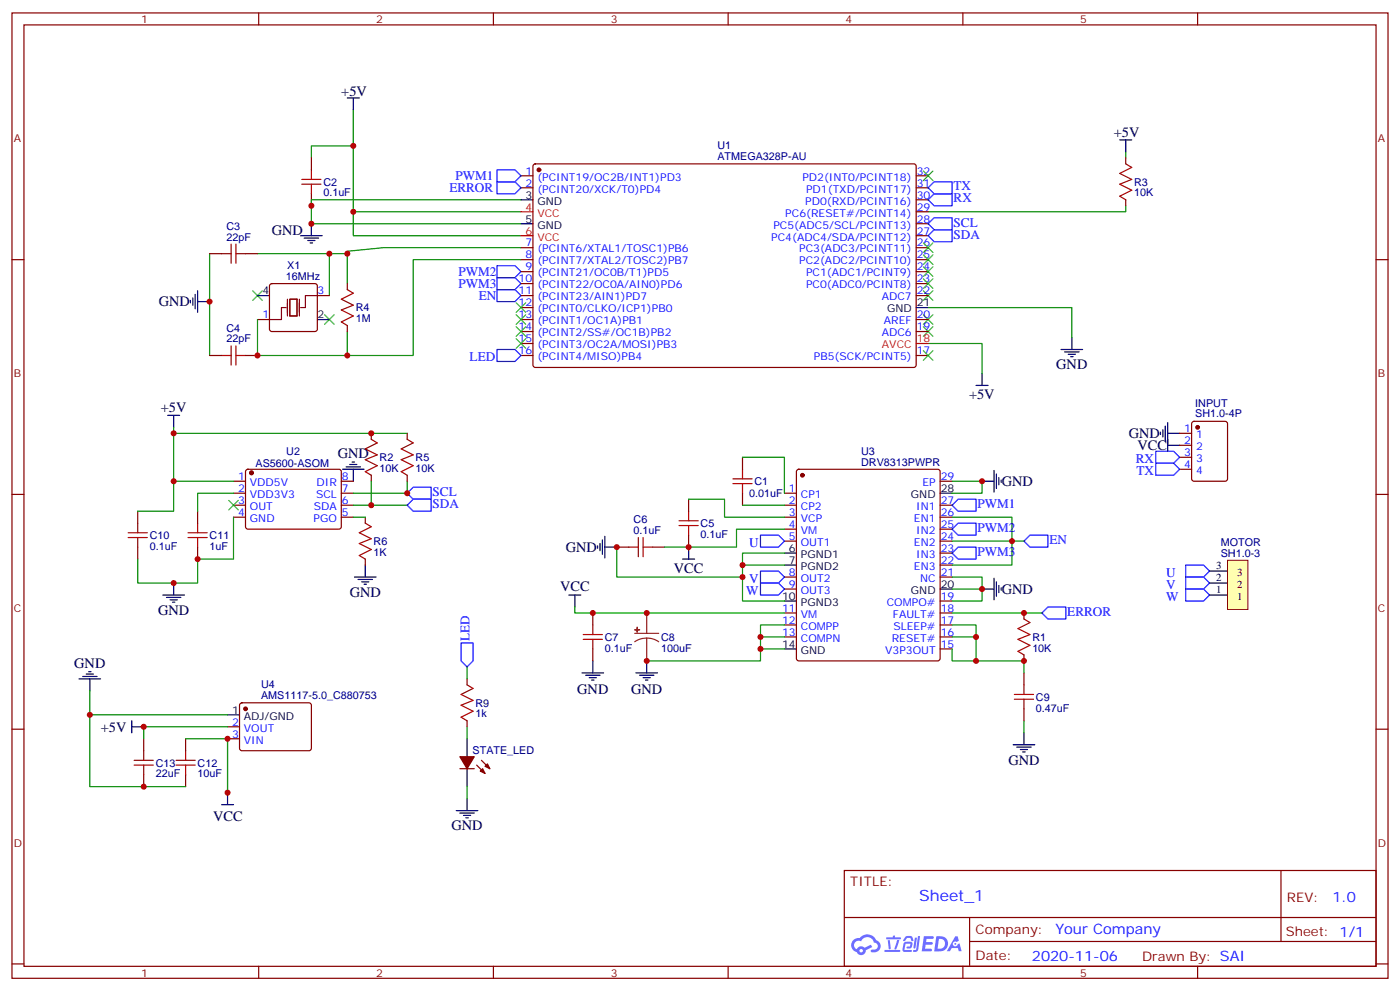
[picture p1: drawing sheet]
<svg xmlns="http://www.w3.org/2000/svg" width="412mm" height="292mm" viewBox="0 0 412 292" stroke-linecap="round" stroke-linejoin="round" font-family="sans-serif">
<g fill="none" stroke="#870000" stroke-width=".35">
<path d="M3.5 3.8h405.4v284.3h-405.4zM7.1 7.3h398.2v277.3h-398.2zM76.2 3.8v3.5M145.3 3.8v3.5M214.5 3.8v3.5M283.6 3.8v3.5M352.8 3.8v3.5M3.5 76.5h3.6M405.3 76.5h3.6M3.5 145.6h3.6M405.3 145.6h3.6M3.5 214.8h3.6"/>
<path d="M405.3 214.8h3.6M248.7 256.4h156.6v28.2h-156.6zM377.3 256.4v20.9M248.7 270.2h156.5M285.6 277.3h119.6M285.6 270.2v14.2M3.5 283.9h3.6M76.2 284.6v3.5M145.3 284.6v3.5M214.5 284.6v3.5M283.6 284.6v3.5M352.8 284.6v3.5"/>
<path d="M405.3 283.9h3.6"/>
</g>
<g fill="#5487ff">
<path d="M272.1 275.7h2.6l.3 .2-.1 .6h-2l-.1 1h1.6l.4 .4-.4 .4h-1.7l-.2 1.1 1.8 .1 .3 .3-.2 .4h-2.9z"/>
<path d="M281.4 275.8h.7l.4 1.3-.7 .3a.74 .74 0 0 0-1.1 .3 .74 .74 0 0 0 .5 1.1 .74 .74 0 0 0 .9-.7l.5-.3 .7 2.4h-.9l-.2-1h-1.9l-.5 1h-.9z"/>
<path d="M269.5 276.2h.6l-.4 2.9a.31 .31 0 0 1-.3 .3 .31 .31 0 0 1-.3-.3z"/>
<path d="M270.4 275.7h.6l-.5 4a.89 .89 0 0 1-.7 .7 .89 .89 0 0 1-.9-.3l1-.5z"/>
<path d="M266.8 275.9l.6-.2 1.2 .1 .5 1.3-.6 .1-.4-.9-1 .1a.95 .95 0 0 1-1 .8l-.1-.2z"/>
<path d="M266.4 277.6l1.8-.2a1.04 1.04 0 0 1 .6 1.1 1.04 1.04 0 0 1-.8 .9h-.7a.29 .29 0 0 1-.3-.4 .29 .29 0 0 1 .3-.2h.7l.2-.8h-1.4l-.4 1.8h1.9a.29 .29 0 0 1 .3 .3 .29 .29 0 0 1-.3 .3h-2l-.4-.3 .2-2.1z"/>
<path d="M260.5 279.8h4.4a.3 .3 0 0 1 .3 .3 .3 .3 0 0 1-.3 .3h-4.3z"/>
<path d="M264.3 276.9h.6l-.5 1.6a1.02 1.02 0 0 1-.7 1.2l-.2-.3z"/>
<path d="M261.5 276.9h.6l.3 2.4-.3 .3-.3-.2z"/>
<path d="M261.1 276.1h1.9l.2-.5h.5l-.1 .5h1.5a.29 .29 0 0 1 .3 .3 .29 .29 0 0 1-.3 .3h-3.9z"/>
<path d="M275.8 275.7l-.6 4.5h1.4a2.27 2.27 0 0 0 2.7-2.3 2.27 2.27 0 0 0-2.7-2.2zM276.6 276.5a1.5 1.5 0 0 1 1.8 1.6 1.5 1.5 0 0 1-1.9 1.3h-.3z"/>
<path d="M251.4 276.9a2.09 2.09 0 0 0 1 3.5 1.37 1.37 0 0 0 1.5 .9 1.37 1.37 0 0 0 1.1-1.4l2-1-.5-.7-1.8 1a1.4 1.4 0 0 0-2.3 .4 1.32 1.32 0 0 1-.6-1.9 1.32 1.32 0 0 1 1.9-.4 2.02 2.02 0 0 1 2-1.3 2.02 2.02 0 0 1 1.8 1.6 1.09 1.09 0 0 1 1.1 1.4 1.09 1.09 0 0 1-1.6 .7 .41 .41 0 0 0-.5 .3 .41 .41 0 0 0 .4 .5 1.89 1.89 0 0 0 2.4-1.2 1.89 1.89 0 0 0-1.2-2.4 2.98 2.98 0 0 0-5-.6l-1 .1zM253.2 280a.52 .52 0 0 1 1 0 .52 .52 0 0 1-1 0z"/>
<circle cx="281.4" cy="278" r=".28"/>
</g>
<g fill="none" stroke="#008700" stroke-width=".35">
<path d="M104.1 32.4v30M104.1 43h-12.4v3.5M153.5 58.8h-61.8v7.1h61.8M331.6 44.7v1.8M61.7 74.7v30M75.8 74.7h26.5v8.8M97 74.7v12.4M153.5 76.5h-31.8v28.2h-45.9v-10.6M153.5 73h-40.6l-10.6 1v.7M153.5 62.4h-49.4v7h49.4M331.6 60.6v1.8h-58.2M102.3 97.6v7.1"/>
<path d="M273.4 90.6h42.3v8.8M273.4 101.2h15.9v8.8M51.2 125.9v15.8h17.6M51.2 127.6h68.7M218.7 134.7h12.4v10.6M51.2 141.7v8.9h-10.6M68.8 152.3v12.4h-10.6v7h-17.6v-7M68.8 145.3h-10.6v5.3M104.1 148.8h15.8M104.1 152.3h3.5M109.4 141.7v7.1M119.9 141.7v3.6h-15.8"/>
<path d="M202.8 147h10.6v5.3h17.7M218.7 148.8h12.4M231.1 155.9h-14.1v5.2h-21.2M280.5 141.7h8.8v3.6h-8.8M280.5 152.3h17.6v14.1h-17.6M280.5 159.4h21.1M169.3 178.8v1.8h61.8M181.7 161.1v8.9h37v-7.1h12.4M218.7 170v7h12.4M218.7 166.4h12.4M280.5 170h8.8v3.5h-8.8M289.3 173.5v3.5h-8.8"/>
<path d="M224 187.6h7.1M224 191.1h7.1M231.1 184.1h-7.1v10.6h-33.5M280.5 191.1v3.6h21.1v3.5M280.5 187.6h7v7.1M280.5 184.1h7v3.5M280.5 180.6h26.4M26.5 203.5v7h40.5M26.5 210.5v21.2h28.2M54.7 217.6h12.3v15.9v-15.9M67 214.1h-24.7v3.5M301.6 212.3v3.5"/>
</g>
<g fill="none" stroke="#3c3" stroke-width=".35">
<path d="M272 50.4l2.8 2.8M274.8 50.4l-2.8 2.8M272 71.5l2.8 2.9M272 75.1l2.8 2.8M272 78.6l2.8 2.8M274.8 71.5l-2.8 2.9M274.8 75.1l-2.8 2.8M274.8 78.6l-2.8 2.8M74.4 85.7l2.9 2.8M77.3 85.7l-2.9 2.8M95.6 92.7l2.8 2.8M98.4 92.7l-2.8 2.8"/>
<path d="M152 89.2l2.9 2.8M152 99.8l2.9 2.8M152 96.2l2.9 2.9M152 92.7l2.9 2.8M154.9 89.2l-2.9 2.8M154.9 99.8l-2.9 2.8M154.9 96.2l-2.9 2.9M154.9 92.7l-2.9 2.8M272 85.7l2.8 2.8M272 96.2l2.8 2.9M272 92.7l2.8 2.8M272 82.1l2.8 2.8"/>
<path d="M274.8 85.7l-2.8 2.8M274.8 96.2l-2.8 2.9M274.8 92.7l-2.8 2.8M274.8 82.1l-2.8 2.8M272 103.3l2.8 2.8M274.8 103.3l-2.8 2.8M67.4 147.4l2.8 2.8M70.2 147.4l-2.8 2.8"/>
</g>
<path d="M84.3 90.6h-1.4v3.5h-3.5M84.7 88.1v5M85.4 88.1h2.1v5h-2.1zM88.2 88.1v5M93.5 87.1h-3.5v3.5h-1.5" fill="none" stroke="#870012" stroke-width=".35"/>
<g fill="none" stroke="#000" stroke-width=".35">
<path d="M102.3 28.9h3.5M104.1 28.9v3.5M153.5 58.8h3.5M329.8 41.2h3.6M331.6 41.2v3.5M88.5 69.4h6.4M89.6 70.1h4.2M90.7 70.8h2.1M91.4 71.5h.7M91.7 65.9v3.5M153.5 65.9h3.5M56.1 88.5v.7"/>
<path d="M56.8 87.8v2.1M57.5 86.7v4.2M58.2 88.8h3.5M58.2 85.7v6.3M75.8 87.1h3.6M93.5 94.1h3.5M269.9 90.6h3.5M315.7 99.4v3.5M287.5 113.5h3.5M289.3 110v3.5M312.6 102.9h6.3M313.6 103.6h4.3"/>
<path d="M314.7 104.4h2.1M315.4 105.1h.7M49.4 122.3h3.5M51.2 122.3v3.6M100.9 138.2h6.3M102 137.5h4.2M103 136.8h2.1M103.7 136.1h.7M104.1 138.2v3.5M292.8 138.6v6.3M293.5 139.6v4.3M341.8 127.3v.7"/>
<path d="M342.5 126.6v2.1M343.3 125.5v4.3M344 127.6h3.5M344 124.5v8.4M344 131.2h3.5M177.4 159v4.3M178.2 158v6.3M276.9 145.3h3.6M289.3 141.7h3.5M294.2 140.7v2.1M294.9 141.4v.7M48 175.3h6.3"/>
<path d="M49 176h4.3M50.1 176.7h2.1M50.8 177.4h.7M51.2 171.7v3.6M104.4 170h6.4M105.5 170.7h4.2M106.5 171.4h2.2M107.2 172.1h.7M107.6 166.4v3.6M167.6 175.3h3.5M169.3 175.3v3.5M176 160.8v.7"/>
<path d="M176.7 160.1v2.1M178.2 161.1h3.5M201.1 164.7h3.5M202.8 161.1v3.6M231.1 162.9h3.5M231.1 166.4h3.5M231.1 177h3.5M276.9 173.5h3.6M289.3 173.5h3.5M292.8 170.3v6.4M293.5 171.4v4.2M294.2 172.4v2.2"/>
<path d="M294.9 173.1v.7M23.3 200h6.3M24.3 199.2h4.3M25.4 198.5h2.1M26.1 197.8h.7M26.5 200v3.5M171.4 198.2h6.4M172.5 198.9h4.2M173.6 199.6h2.1M174.6 194.7v3.5M187.3 198.2h6.4M188.4 198.9h4.2"/>
<path d="M189.4 199.6h2.2M190.5 194.7v3.5M231.1 191.1h3.5M38.8 214.1h3.5M38.8 212.3v3.5M67 210.5h3.6M174.3 200.3h.7M190.1 200.3h.8M298.4 219.4h6.4M301.6 215.8v3.6M65.3 237h3.5M67 233.5v3.5"/>
<path d="M299.5 220.1h4.2M300.6 220.8h2.1M301.3 221.5h.7"/>
</g>
<g fill="none" stroke="#870000" stroke-width=".35">
<path d="M91.7 46.5v3.5M91.7 57.1v3.5M153.5 51.8h3.5M153.5 55.3h3.5M157.2 48.5l.5-.2h111.7l.5 .7-.1 58.8-.6 .4h-111.8l-.4-.7v-58.5zM269.9 51.8h3.5M269.9 55.3h3.5M269.9 58.8h3.5M331.6 46.5v1.8M331.6 58.8v1.8M61.7 74.7h3.6M72.3 74.7h3.5"/>
<path d="M153.5 73h3.5M153.5 76.5h3.5M269.9 73h3.5M269.9 76.5h3.5M269.9 69.4h3.5M269.9 65.9h3.5M269.9 62.4h3.5M75.8 94.1h3.6M79.6 83.7l.5-.2h12.7l.5 .2 .2 .5v12.7l-.2 .5-.5 .2h-12.7l-.5-.2-.2-.5v-12.7zM93.5 87.1h3.5M102.3 83.5v1.8M102.3 95.9v1.7"/>
<path d="M153.5 94.1h3.5M153.5 87.1h3.5M153.5 80h3.5M153.5 83.5h3.5M153.5 90.6h3.5M153.5 97.6h3.5M269.9 94.1h3.5M269.9 87.1h3.5M269.9 80h3.5M269.9 83.5h3.5M269.9 97.6h3.5M61.7 104.7h3.6"/>
<path d="M72.3 104.7h3.5M153.5 104.7h3.5M153.5 101.2h3.5M269.9 104.7h3.5M72.6 138.4l.4-.2 27.1 .1 .4 .6v16.5l-.7 .5-27-.1-.5-.6v-16.3zM109.4 127.6v1.8M109.4 140v1.7M119.9 127.6v1.8M119.9 140v1.7M218.7 134.7v3.5M234.8 138.4l.5-.2h40.9l.5 .2 .2 .5v55.1l-.2 .5-.5 .2h-40.9l-.5-.3-.2-.4v-55.1zM347.5 127.6h3.5"/>
<path d="M347.5 131.2h3.5M347.5 134.7h3.5M347.5 138.2h3.5M351.2 124.3l.5-.2h9.2l.6 .4 .1 16.5-.5 .7h-9.4l-.6-.4-.1-16.5zM40.6 150.6v3.5M58.2 150.6v3.5M68.8 141.7h3.5M68.8 145.3h3.5M68.8 148.8h3.5M68.8 152.3h3.5M100.5 141.7h3.6M100.5 145.3h3.6"/>
<path d="M100.5 148.8h3.6M100.5 152.3h3.6M107.6 152.3v1.8M202.8 147v3.6M202.8 157.6v3.5M218.7 145.3v3.5M231.1 145.3h3.5M231.1 148.8h3.5M231.1 152.3h3.5M231.1 155.9h3.5M231.1 159.4h3.5M276.9 141.7h3.6"/>
<path d="M276.9 148.8h3.6M276.9 152.3h3.6M276.9 155.9h3.6M276.9 159.4h3.6M40.6 161.1v3.6M58.2 161.1v3.6M107.6 164.7v1.7M181.7 161.1h3.5M192.3 161.1h3.5M231.1 170h3.5M231.1 173.5h3.5M276.9 170h3.6"/>
<path d="M276.9 177h3.6M276.9 166.4h3.6M276.9 162.9h3.6M174.6 180.6v3.5M174.6 191.1v3.6M231.1 180.6h3.5M231.1 184.1h3.5M231.1 187.6h3.5M276.9 180.6h3.6M276.9 184.1h3.6M276.9 187.6h3.6M276.9 191.1h3.6"/>
<path d="M301.6 180.6v1.7M301.6 192.9v1.8M301.6 198.2v3.5M42.3 217.6v3.5M54.7 217.6v3.5M67 214.1h3.6M67 217.6h3.6M70.8 207.2l.5-.2 20 .1 .4 .6v13l-.7 .4h-20l-.4-.7v-12.7zM301.6 208.8v3.5M42.3 228.2v3.5M54.7 228.2v3.5"/>
</g>
<g fill="none" stroke="#00f" stroke-width=".35">
<path d="M146.4 50h5.3l1.8 1.8-1.8 1.8h-5.3zM146.4 53.6h5.3l1.8 1.7-1.8 1.8h-5.3zM273.4 58.8l1.8-1.7h5.3v3.5h-5.3zM275.2 53.6h5.3v3.5h-5.3l-1.8-1.8zM146.4 78.2h5.3l1.8 1.8-1.8 1.8h-5.3zM273.4 65.9l1.8-1.8h5.3v3.6h-5.3zM275.2 67.7h5.3v3.5h-5.3l-1.8-1.8zM146.4 85.3h5.3l1.8 1.8-1.8 1.7h-5.3zM146.4 81.8h5.3l1.8 1.7-1.8 1.8h-5.3zM340.4 132.9h5.3l1.8 1.8-1.8 1.8h-5.3zM340.4 136.5h5.3l1.8 1.7-1.8 1.8h-5.3zM119.9 145.3l1.8-1.8h5.3v3.5h-5.3z"/>
<path d="M119.9 148.8l1.8-1.8h5.3v3.6h-5.3zM224 157.6h5.3l1.8 1.8-1.8 1.7h-5.3zM280.5 148.8l1.7-1.8h5.3v3.6h-5.3zM280.5 155.9l1.7-1.8h5.3v3.5h-5.3zM301.6 159.4l1.8-1.8h5.3v3.5h-5.3zM224 168.2h5.3l1.8 1.8-1.8 1.7h-5.3zM224 171.7h5.3l1.8 1.8-1.8 1.8h-5.3zM282.2 161.1h5.3v3.6h-5.3l-1.7-1.8zM306.9 180.6l1.8-1.8h5.3v3.5h-5.3z"/>
</g>
<g fill="none" stroke="#a10000" stroke-width=".35">
<path d="M88.9 54.3h5.6M88.9 52.8h5.6M91.7 50v2.8M91.7 54.3v2.8M331.6 48.3l1.8 1-3.6 1.8 3.6 1.7-3.6 1.5 3.6 1.7-3.6 1.8 1.8 1M65.3 74.7h2.8M68.1 71.9v5.6M69.5 71.9v5.6M69.5 74.7h2.8M102.3 85.3l1.8 1.1-3.6 1.7 3.6 1.8-3.6 1.4 3.6 1.8-3.6 1.7 1.8 1.1M65.3 104.7h2.8M68.1 101.9v5.6"/>
<path d="M69.5 101.9v5.6M69.5 104.7h2.8M109.4 129.4l1.7 1.1-3.5 1.7 3.5 1.8-3.5 1.4 3.5 1.8-3.5 1.7 1.8 1.1M119.9 129.4l1.8 1.1-3.5 1.7 3.5 1.8-3.5 1.4 3.5 1.8-3.5 1.7 1.7 1.1M218.7 138.2v2.8M37.7 158.3h5.7M37.7 156.9h5.7M40.6 154.1v2.8M40.6 158.3v2.8M55.4 158.3h5.6M55.4 156.9h5.6M58.2 154.1v2.8"/>
<path d="M58.2 158.3v2.8M107.6 154.1l1.8 1.1-3.6 1.7 3.6 1.8-3.6 1.4 3.6 1.8-3.6 1.7 1.8 1.1M188 158.3v5.7M189.4 158.3v5.7M200 154.8h5.7M200 153.4h5.7M202.8 150.6v2.8M202.8 154.8v2.8M215.9 142.5h5.6M215.9 141h5.6M218.7 142.5v2.8M185.2 161.1h2.8"/>
<path d="M189.4 161.1h2.9M171.8 188.3h5.6M171.8 186.9h5.6M174.6 184.1v2.8M174.6 188.3v2.8M301.6 182.3l1.8 1.1-3.5 1.7 3.5 1.8-3.5 1.4 3.5 1.8-3.5 1.7 1.7 1.1M298.8 204.5h5.6M298.8 206h5.6M301.6 201.7v2.8M301.6 206v2.8M39.5 225.4h5.7M39.5 223.9h5.7"/>
<path d="M42.3 221.1v2.8M42.3 225.4v2.8M51.9 225.4h5.6M51.9 223.9h5.6M54.7 221.1v2.8M54.7 225.4v2.8"/>
</g>
<g fill="#870000" stroke="#870000" stroke-width=".35">
<circle cx="158.7" cy="50" r=".53"/>
<circle cx="74.1" cy="139.3" r=".53"/>
<circle cx="236.4" cy="140" r=".53"/>
<circle cx="72.3" cy="208.8" r=".53"/>
<circle cx="352.8" cy="125.9" r=".53"/>
</g>
<path d="M153.5 62.4h3.5M153.5 69.4h3.5M269.9 101.2h3.5" fill="none" stroke="#f00" stroke-width=".35"/>
<path d="M187 186.5h7M190.5 188l1.9 .2 1.6 .8M190.5 188l-1.9 .2-1.6 .8M190.5 180.6v5.9M190.5 188v6.7" fill="none" stroke="#8c2424" stroke-width=".35"/>
<g fill="#8c2424" stroke="#8c2424" stroke-width=".35">
<path d="M187 185.5h1.4z"/>
<path d="M187.7 184.8v1.4z"/>
</g>
<path d="M361.6 165h6v14.5h-6z" fill="#ffffb0" stroke="#800000" stroke-width=".29"/>
<path d="M356.3 175.3h5.3M356.3 171.7h5.3M356.3 168.2h5.3M137.6 217.6v5.3M134.4 238.8h6.4M135.5 239.5h4.2M137.6 226.4v5.3M137.6 235.2v3.6M136.5 240.2h2.1M137.2 240.9h.7" fill="none" stroke="#000" stroke-width=".35"/>
<path d="M146.4 102.9h5.3l1.8 1.8-1.8 1.8h-5.3zM349.2 166.4h5.3l1.8 1.8-1.8 1.8h-5.3zM349.2 170h5.3l1.8 1.7-1.8 1.8h-5.3zM349.2 173.5h5.3l1.8 1.8-1.8 1.7h-5.3zM135.8 189.4h3.5v5.3l-1.7 1.7-1.8-1.7z" fill="none" stroke="#00f" stroke-width=".35"/>
<path d="M137.6 201.7l1.7 1.1-3.5 1.7 3.5 1.8-3.5 1.4 3.5 1.8-3.5 1.7 1.8 1.1" fill="none" stroke="#a10000" stroke-width=".35"/>
<path d="M137.6 200v1.7M137.6 212.3v1.8M135.5 226.4h4.2M140.4 225.4l2.5 2.4M141.8 223.9l2.5 2.5" fill="none" stroke="#870000" stroke-width=".35"/>
<g fill="#870000" stroke="#870000" stroke-width=".35">
<path d="M135.5 222.9h4.2l-2.1 3.5z"/>
<path d="M141.5 227.1l.7-.7 .7 1.4z"/>
<path d="M142.9 225.7l.7-.7 .7 1.4z"/>
</g>
<path d="M137.6 196.4v3.6M137.6 214.1v3.5M137.6 231.7v3.5" fill="none" stroke="#008700" stroke-width=".35"/>
<g fill="#c00">
<circle cx="42.3" cy="231.7" r=".88"/>
<circle cx="26.5" cy="210.5" r=".88"/>
<circle cx="67" cy="233.5" r=".88"/>
<circle cx="119.9" cy="145.3" r=".88"/>
<circle cx="109.4" cy="148.8" r=".88"/>
<circle cx="51.2" cy="127.6" r=".88"/>
<circle cx="287.5" cy="194.7" r=".88"/>
<circle cx="301.6" cy="194.7" r=".88"/>
<circle cx="289.3" cy="173.5" r=".88"/>
<circle cx="298.1" cy="159.4" r=".88"/>
<circle cx="289.3" cy="141.7" r=".88"/>
<circle cx="190.5" cy="194.7" r=".88"/>
<circle cx="224" cy="187.6" r=".88"/>
<circle cx="190.5" cy="180.6" r=".88"/>
<circle cx="218.7" cy="166.4" r=".88"/>
<circle cx="91.7" cy="60.6" r=".88"/>
<circle cx="91.7" cy="65.9" r=".88"/>
<circle cx="102.3" cy="74.7" r=".88"/>
<circle cx="104.1" cy="62.4" r=".88"/>
<circle cx="104.1" cy="43" r=".88"/>
<circle cx="61.7" cy="88.8" r=".88"/>
<circle cx="75.8" cy="104.7" r=".88"/>
<circle cx="97" cy="74.7" r=".88"/>
<circle cx="102.3" cy="104.7" r=".88"/>
<circle cx="202.8" cy="161.1" r=".88"/>
<circle cx="181.7" cy="161.1" r=".88"/>
<circle cx="218.7" cy="170" r=".88"/>
<circle cx="174.6" cy="180.6" r=".88"/>
<circle cx="224" cy="191.1" r=".88"/>
<circle cx="301.6" cy="180.6" r=".88"/>
<circle cx="287.5" cy="187.6" r=".88"/>
<circle cx="109.4" cy="127.6" r=".88"/>
<circle cx="51.2" cy="141.7" r=".88"/>
<circle cx="51.2" cy="171.7" r=".88"/>
<circle cx="58.2" cy="164.7" r=".88"/>
<circle cx="67" cy="217.6" r=".88"/>
<circle cx="42.3" cy="214.1" r=".88"/>
</g>
<text font-size="4.6" fill="#00f" x="270.8" y="265.4">Sheet_1</text>
<g font-size="4.2">
<text x="100.5" y="28.2">+5V</text>
<text x="328.1" y="40.5">+5V</text>
<text x="80.1" y="69.1">GND</text>
<text x="46.8" y="90.2">GND</text>
<text x="311.1" y="108.6">GND</text>
<text x="285.4" y="117.4">+5V</text>
<text x="47.4" y="121.2">+5V</text>
<text x="332.5" y="129">GND</text>
<text x="99.5" y="135">GND</text>
<text x="335.1" y="132.6">VCC</text>
<text x="295.1" y="143.2">GND</text>
<text x="166.7" y="162.6">GND</text>
<text x="198.5" y="168.6">VCC</text>
<text x="103" y="176">GND</text>
<text x="165" y="174.2">VCC</text>
<text x="295.1" y="174.9">GND</text>
<text x="46.6" y="181.3">GND</text>
<text x="21.9" y="196.8">GND</text>
<text x="170" y="204.3">GND</text>
<text x="185.9" y="204.3">GND</text>
<text x="29.7" y="215.5">+5V</text>
<text x="297" y="225.4">GND</text>
<text x="62.8" y="241.9">VCC</text>
<text x="133" y="244.4">GND</text>
</g>
<g font-size="4.2" fill="#00f">
<text x="392.5" y="265.7">1.0</text>
<text x="310.9" y="275.2">Your Company</text>
<text x="304" y="283">2020-11-06</text>
</g>
<g font-size="3.9" fill="#00f">
<text x="134.1" y="53">PWM1</text>
<text x="132.4" y="56.6">ERROR</text>
<text x="280.9" y="56.1">TX</text>
<text x="280.9" y="59.6">RX</text>
<text x="280.9" y="70.3">SDA</text>
<text x="280.9" y="66.8">SCL</text>
<text x="135.1" y="81.2">PWM2</text>
<text x="135.1" y="84.8">PWM3</text>
<text x="141.1" y="88.3">EN</text>
<text x="138.3" y="106.5">LED</text>
<text x="334.5" y="136.5">RX</text>
<text x="334.7" y="140">TX</text>
<text x="127.4" y="146.1">SCL</text>
<text x="127.4" y="149.7">SDA</text>
<text x="287.9" y="149.7">PWM1</text>
<text x="220.7" y="161.1">U</text>
<text x="287.9" y="156.7">PWM2</text>
<text x="309.1" y="160.2">EN</text>
<text x="287.9" y="163.8">PWM3</text>
<text x="220.7" y="171.7">V</text>
<text x="343.5" y="170">U</text>
<text x="343.5" y="173.6">V</text>
<text x="219.8" y="175.3">W</text>
<text x="343.5" y="177.1">W</text>
<text x="314.4" y="181.4">ERROR</text>
<text x="138.3" y="188.8" transform="rotate(-90 138.3 188.8)">LED</text>
</g>
<g font-size="3.9" fill="#800">
<text x="250.5" y="261">TITLE:</text>
<text x="379.1" y="265.7">REV:</text>
<text x="287.4" y="275.2">Company:</text>
<text x="378.7" y="275.8">Sheet: 1/1</text>
<text x="287.4" y="282.9">Date:</text>
<text x="336.4" y="282.9">Drawn By: SAI</text>
</g>
<g font-size="3.2" fill="#800">
<text x="41.6" y="6.8">1</text>
<text x="110.8" y="6.8">2</text>
<text x="179.9" y="6.8">3</text>
<text x="249.1" y="6.8">4</text>
<text x="318.2" y="6.8">5</text>
<text x="4.1" y="41.9">A</text>
<text x="405.9" y="41.9">A</text>
<text x="4.1" y="111.1">B</text>
<text x="405.9" y="111.1">B</text>
<text x="4.1" y="180.2">C</text>
<text x="405.9" y="180.2">C</text>
<text x="4.1" y="249.3">D</text>
<text x="405.9" y="249.3">D</text>
<text x="41.6" y="287.6">1</text>
<text x="110.8" y="287.6">2</text>
<text x="179.9" y="287.6">3</text>
<text x="249.1" y="287.6">4</text>
<text x="318.2" y="287.6">5</text>
</g>
<g font-size="3.2" fill="#000080">
<text x="211.3" y="47">ATMEGA328P-AU</text>
<text x="211.3" y="43.9">U1</text>
<text x="95.2" y="57.9">0.1uF</text>
<text x="95.2" y="54.7">C2</text>
<text x="334.1" y="57.9">10K</text>
<text x="334.1" y="54.7">R3</text>
<text x="66.7" y="70.8">22pF</text>
<text x="66.7" y="67.7">C3</text>
<text x="84.2" y="82.5">16MHz</text>
<text x="84.6" y="79.3">X1</text>
<text x="104.8" y="94.9">1M</text>
<text x="104.8" y="91.7">R4</text>
<text x="66.7" y="100.8">22pF</text>
<text x="66.7" y="97.6">C4</text>
<text x="352.1" y="119.8">INPUT</text>
<text x="352.1" y="122.8">SH1.0-4P</text>
<text x="75.3" y="137.6">AS5600-ASOM</text>
<text x="84.3" y="134">U2</text>
<text x="111.8" y="135.9">R2</text>
<text x="122.4" y="135.9">R5</text>
<text x="253.7" y="137.2">DRV8313PWPR</text>
<text x="253.7" y="134">U3</text>
<text x="111.8" y="139">10K</text>
<text x="122.4" y="139">10K</text>
<text x="222.3" y="142.9">C1</text>
<text x="220.7" y="146.5">0.01uF</text>
<text x="186.6" y="154.1">C6</text>
<text x="206.4" y="155.3">C5</text>
<text x="44.1" y="161.9">0.1uF</text>
<text x="44.1" y="158.8">C10</text>
<text x="61.7" y="161.9">1uF</text>
<text x="61.7" y="158.8">C11</text>
<text x="110.1" y="160.6">R6</text>
<text x="186.6" y="157.3">0.1uF</text>
<text x="206.4" y="158.4">0.1uF</text>
<text x="359.6" y="160.9">MOTOR</text>
<text x="110.1" y="163.7">1K</text>
<text x="359.6" y="164">SH1.0-3</text>
<text x="178.2" y="191.9">0.1uF</text>
<text x="178.2" y="188.8">C7</text>
<text x="194.7" y="191.9">100uF</text>
<text x="194.7" y="188.8">C8</text>
<text x="304.1" y="191.9">10K</text>
<text x="304.1" y="188.8">R1</text>
<text x="76.9" y="202.6">U4</text>
<text x="76.9" y="205.8">AMS1117-5.0_C880753</text>
<text x="140.1" y="208.2">R9</text>
<text x="305.2" y="209.6">0.47uF</text>
<text x="305.2" y="206.4">C9</text>
<text x="140.1" y="211.3">1k</text>
<text x="45.9" y="225.8">C13</text>
<text x="58.2" y="225.8">C12</text>
<text x="139.2" y="222.2">STATE_LED</text>
<text x="45.9" y="229">22uF</text>
<text x="58.2" y="229">10uF</text>
</g>
<g font-size="3.2" fill="#00f">
<text x="154.8" y="51.4">1</text>
<text x="158.3" y="53.2">(PCINT19/OC2B/INT1)PD3</text>
<text x="236.4" y="53.2">PD2(INT0/PCINT18)</text>
<text x="270.1" y="51.4">32</text>
<text x="154.8" y="55">2</text>
<text x="158.3" y="56.7">(PCINT20/XCK/T0)PD4</text>
<text x="237.5" y="56.7">PD1(TXD/PCINT17)</text>
<text x="270.1" y="58.5">30</text>
<text x="270.1" y="55">31</text>
<text x="231.3" y="63.8">PC6(RESET#/PCINT14)</text>
<text x="237.2" y="60.3">PD0(RXD/PCINT16)</text>
<text x="270.1" y="65.5">28</text>
<text x="270.1" y="62">29</text>
<text x="227.2" y="70.8">PC4(ADC4/SDA/PCINT12)</text>
<text x="227.8" y="67.3">PC5(ADC5/SCL/PCINT13)</text>
<text x="270.1" y="69.1">27</text>
<text x="154.8" y="72.6">7</text>
<text x="154.8" y="76.1">8</text>
<text x="158.3" y="74.4">(PCINT6/XTAL1/TOSC1)PB6</text>
<text x="158.3" y="77.9">(PCINT7/XTAL2/TOSC2)PB7</text>
<text x="235.4" y="77.9">PC2(ADC2/PCINT10)</text>
<text x="235.4" y="74.4">PC3(ADC3/PCINT11)</text>
<text x="270.1" y="76.1">25</text>
<text x="270.1" y="72.6">26</text>
<text x="152.8" y="83.2">10</text>
<text x="154.8" y="79.7">9</text>
<text x="158.3" y="81.4">(PCINT21/OC0B/T1)PD5</text>
<text x="237.4" y="81.4">PC1(ADC1/PCINT9)</text>
<text x="270.1" y="83.2">23</text>
<text x="270.1" y="79.7">24</text>
<text x="93.5" y="86.7">3</text>
<text x="152.8" y="86.7">11</text>
<text x="158.3" y="84.9">(PCINT22/OC0A/AIN0)PD6</text>
<text x="158.3" y="88.5">(PCINT23/AIN1)PD7</text>
<text x="237.4" y="84.9">PC0(ADC0/PCINT8)</text>
<text x="259.7" y="88.5">ADC7</text>
<text x="270.1" y="86.7">22</text>
<text x="77.4" y="93.8">1</text>
<text x="152.8" y="90.2">12</text>
<text x="152.8" y="93.8">13</text>
<text x="158.3" y="92">(PCINT0/CLKO/ICP1)PB0</text>
<text x="158.3" y="95.5">(PCINT1/OC1A)PB1</text>
<text x="260.4" y="95.5">AREF</text>
<text x="270.1" y="93.8">20</text>
<text x="152.8" y="97.3">14</text>
<text x="152.8" y="100.8">15</text>
<text x="158.3" y="99.1">(PCINT2/SS#/OC1B)PB2</text>
<text x="259.7" y="99.1">ADC6</text>
<text x="270.1" y="97.3">19</text>
<text x="152.8" y="104.4">16</text>
<text x="158.3" y="102.6">(PCINT3/OC2A/MOSI)PB3</text>
<text x="158.3" y="106.1">(PCINT4/MISO)PB4</text>
<text x="239.7" y="106.1">PB5(SCK/PCINT5)</text>
<text x="270.1" y="104.4">17</text>
<text x="348.8" y="127.3">1</text>
<text x="348.8" y="130.8">2</text>
<text x="352.3" y="129">1</text>
<text x="348.8" y="134.3">3</text>
<text x="348.8" y="137.9">4</text>
<text x="352.3" y="132.6">2</text>
<text x="352.3" y="136.1">3</text>
<text x="70.1" y="141.4">1</text>
<text x="73.6" y="143.2">VDD5V</text>
<text x="93.3" y="143.2">DIR</text>
<text x="100.7" y="141.4">8</text>
<text x="271.7" y="143.2">EP</text>
<text x="277.1" y="141.4">29</text>
<text x="352.3" y="139.6">4</text>
<text x="70.1" y="144.9">2</text>
<text x="70.1" y="148.4">3</text>
<text x="73.6" y="146.7">VDD3V3</text>
<text x="93.1" y="146.7">SCL</text>
<text x="100.7" y="148.4">6</text>
<text x="100.7" y="144.9">7</text>
<text x="232.4" y="144.9">1</text>
<text x="232.4" y="148.4">2</text>
<text x="235.9" y="146.7">CP1</text>
<text x="277.1" y="148.4">27</text>
<text x="70.1" y="152">4</text>
<text x="73.6" y="150.2">OUT</text>
<text x="73.6" y="153.7">GND</text>
<text x="92.4" y="153.7">PGO</text>
<text x="92.5" y="150.2">SDA</text>
<text x="100.7" y="152">5</text>
<text x="232.4" y="152">3</text>
<text x="232.4" y="155.5">4</text>
<text x="235.9" y="150.2">CP2</text>
<text x="235.9" y="153.7">VCP</text>
<text x="269.2" y="153.7">EN1</text>
<text x="269.9" y="150.2">IN1</text>
<text x="277.1" y="155.5">25</text>
<text x="277.1" y="152">26</text>
<text x="232.4" y="159">5</text>
<text x="235.9" y="157.3">VM</text>
<text x="235.9" y="160.8">OUT1</text>
<text x="269.2" y="160.8">EN2</text>
<text x="269.9" y="157.3">IN2</text>
<text x="277.1" y="159">24</text>
<text x="269.2" y="167.9">EN3</text>
<text x="269.9" y="164.3">IN3</text>
<text x="277.1" y="166.1">22</text>
<text x="277.1" y="162.6">23</text>
<text x="232.4" y="169.6">8</text>
<text x="232.4" y="173.1">9</text>
<text x="235.9" y="171.4">OUT2</text>
<text x="271" y="171.4">NC</text>
<text x="277.1" y="169.6">21</text>
<text x="235.9" y="174.9">OUT3</text>
<text x="261.2" y="178.4">COMPO#</text>
<text x="277.1" y="176.7">19</text>
<text x="230.4" y="180.2">11</text>
<text x="230.4" y="183.7">12</text>
<text x="235.9" y="182">VM</text>
<text x="235.9" y="185.5">COMPP</text>
<text x="263" y="182">FAULT#</text>
<text x="263.2" y="185.5">SLEEP#</text>
<text x="277.1" y="183.7">17</text>
<text x="277.1" y="180.2">18</text>
<text x="230.4" y="187.3">13</text>
<text x="235.9" y="189">COMPN</text>
<text x="262.7" y="189">RESET#</text>
<text x="277.1" y="190.8">15</text>
<text x="277.1" y="187.3">16</text>
<text x="260.7" y="192.5">V3P3OUT</text>
<text x="68.4" y="213.7">2</text>
<text x="71.9" y="215.5">VOUT</text>
<text x="68.4" y="217.2">3</text>
<text x="71.9" y="219">VIN</text>
</g>
<g font-size="3.2">
<text x="154.8" y="58.5">3</text>
<text x="154.8" y="65.5">5</text>
<text x="158.3" y="60.3">GND</text>
<text x="158.3" y="67.3">GND</text>
<text x="77.4" y="86.7">4</text>
<text x="93.5" y="93.8">2</text>
<text x="261.3" y="92">GND</text>
<text x="270.1" y="90.2">21</text>
<text x="268.3" y="146.7">GND</text>
<text x="277.1" y="144.9">28</text>
<text x="232.4" y="162.6">6</text>
<text x="232.4" y="166.1">7</text>
<text x="235.9" y="164.3">PGND1</text>
<text x="235.9" y="167.9">PGND2</text>
<text x="358.2" y="167.5">3</text>
<text x="277.1" y="173.1">20</text>
<text x="358.2" y="171">2</text>
<text x="364.4" y="173.3">2</text>
<text x="364.4" y="169.8">3</text>
<text x="230.4" y="176.7">10</text>
<text x="235.9" y="178.4">PGND3</text>
<text x="268.3" y="174.9">GND</text>
<text x="358.2" y="174.6">1</text>
<text x="364.4" y="176.8">1</text>
<text x="230.4" y="190.8">14</text>
<text x="235.9" y="192.5">GND</text>
<text x="68.4" y="210.2">1</text>
<text x="71.9" y="211.9">ADJ/GND</text>
</g>
<g font-size="3.2" fill="#f00">
<text x="154.8" y="62">4</text>
<text x="158.3" y="63.8">VCC</text>
<text x="154.8" y="69.1">6</text>
<text x="158.3" y="70.8">VCC</text>
<text x="270.1" y="100.8">18</text>
<text x="259.8" y="102.6">AVCC</text>
</g>
</svg>
